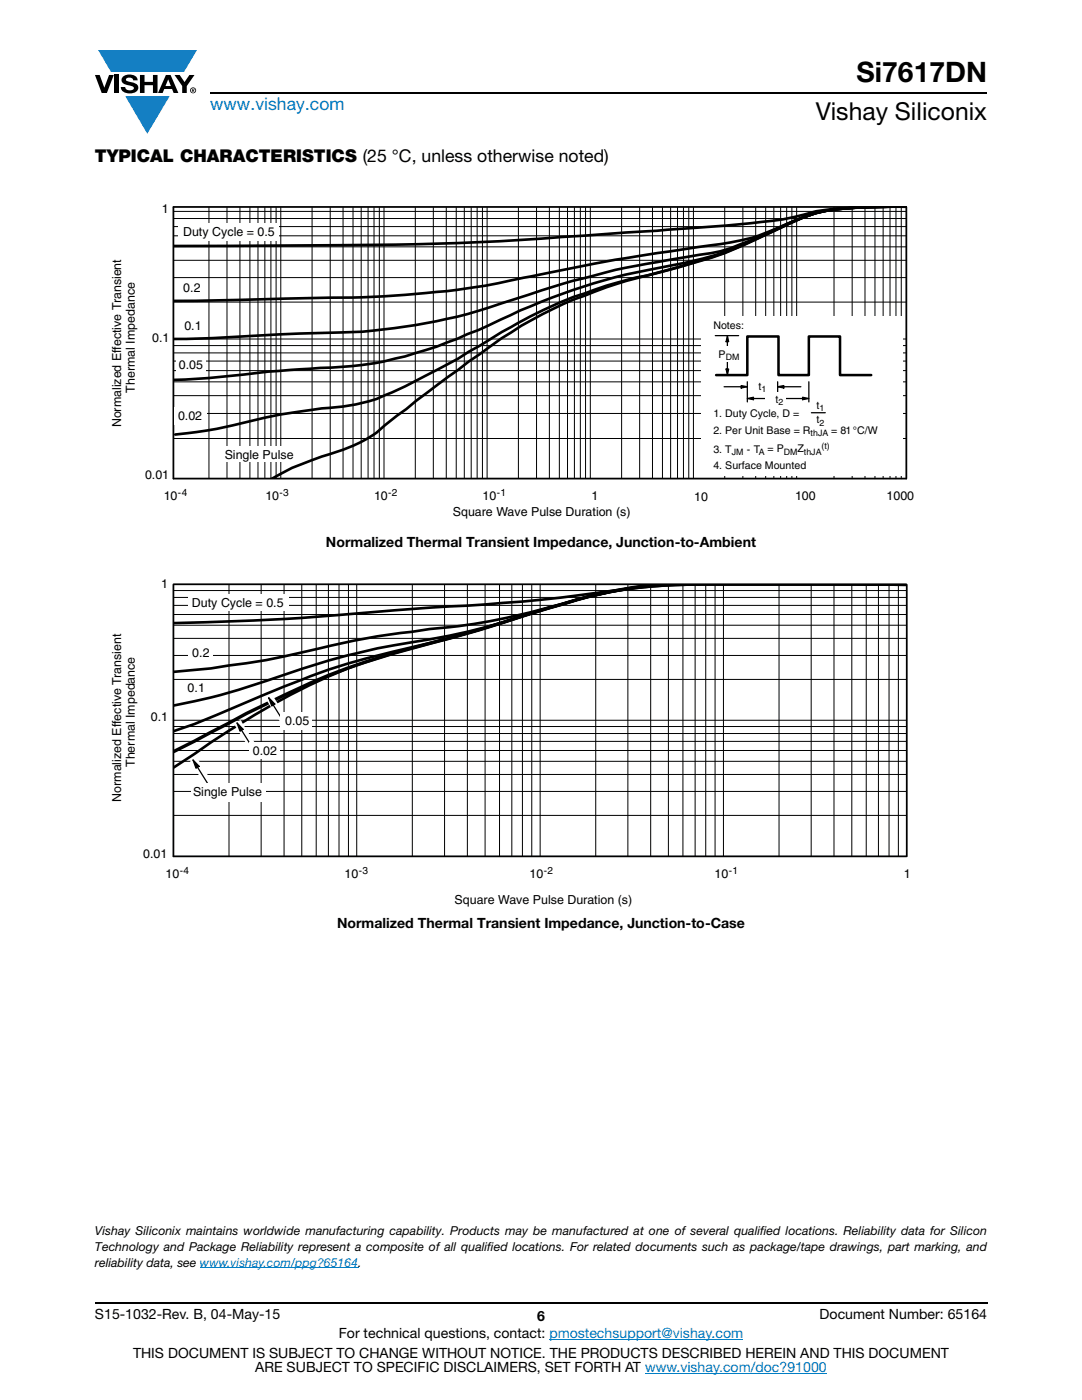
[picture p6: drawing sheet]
<svg xmlns="http://www.w3.org/2000/svg" width="216mm" height="279mm" viewBox="0 0 216 279" stroke-linecap="round" stroke-linejoin="round" font-family="sans-serif">
<g fill="#147fc3">
<path d="M19.6 10h19.7l-2.6 4.3h-1.1h-13.5z"/>
<path d="M25 19.2h8.9l-4.5 7.5z"/>
</g>
<g fill="#000">
<path d="M18.9 15h1l.9 2.5 1-2.5h.9l-1.4 3.6h-1zM22.9 15h.9v3.6h-.9zM24.6 15.3a2.1 2.1 0 0 1 2.8 .3l.1 .4h-.9a.79 .79 0 0 0-.7-.5 .79 .79 0 0 0-.8 .4l.3 .3 1 .2a1.08 1.08 0 0 1 1.2 1 1.08 1.08 0 0 1-1.1 1.2 1.73 1.73 0 0 1-2.4-1.2h.9a.96 .96 0 0 0 .8 .6 .96 .96 0 0 0 .9-.4 1.31 1.31 0 0 0-1.2-.6 1.03 1.03 0 0 1-1.1-.6 1.03 1.03 0 0 1 .2-1.1zM27.9 15h.9v1.3h1.7v-1.3h.9v3.6h-.9v-1.6h-1.7v1.6h-.9zM34.8 15h1.1l.9 1.4 1-1.4h1l-1.5 2.2v1.4h-.9v-1.4z"/>
<path d="M33.6 15.9l.5 1.3h-1.1zM33.1 15l-1.6 3.6h1l.3-.8h1.5l.3 .8h1l-1.6-3.6z"/>
<path d="M38.4 17.8h.2v.2h-.2zM38.3 17.7v.7h.1v-.3l.4 .3-.2-.3 .2-.2-.1-.2z"/>
<path d="M38.1 18a.46 .46 0 0 1 .9 0 .46 .46 0 0 1-.9 0zM37.9 18a.6 .6 0 0 0 1.2 0 .6 .6 0 0 0-1.2 0z"/>
</g>
<path d="M42 18.6h155M18.9 260h178.1" fill="none" stroke="#000" stroke-width=".36"/>
<path d="M39.9 253h31.6M109.6 267.3h38.7M128.7 274h36.3" fill="none" stroke="#007ec4" stroke-width=".2"/>
<path d="M22.1 40.3h160.3v63.3h-160.3z" fill="#fff"/>
<g fill="none" stroke="#000" stroke-width=".2">
<path d="M34.7 42.2h146.2M34.7 49.3h146.2M34.7 52h146.2M34.7 55.4h146.2M34.7 47.1h146.2M34.7 43.6h146.2M34.7 45.2h146.2M41.7 41.4v54.1M45.3 41.4v54.1M47.9 41.4v54.1M49.9 41.4v54.1M51.5 41.4v54.1"/>
<path d="M52.8 41.4v54.1M54.1 41.4v54.1M55.1 41.4v54.1M56 41.4v54.1M62.3 41.4v54.1M65.9 41.4v54.1M68.5 41.4v54.1M70.4 41.4v54.1M72.1 41.4v54.1M73.4 41.4v54.1M74.6 41.4v54.1M75.7 41.4v54.1"/>
<path d="M76.6 41.4v54.1M82.9 41.4v54.1M86.5 41.4v54.1M89 41.4v54.1M91 41.4v54.1M92.6 41.4v54.1M94 41.4v54.1M95.2 41.4v54.1M96.3 41.4v54.1M97.2 41.4v54.1M103.4 41.4v54.1M107.1 41.4v54.1"/>
<path d="M109.6 41.4v54.1M111.6 41.4v54.1M113.2 41.4v54.1M114.6 41.4v54.1M115.8 41.4v54.1M116.8 41.4v54.1M117.8 41.4v54.1M124 41.4v54.1M127.6 41.4v54.1M130.2 41.4v54.1M132.2 41.4v54.1M133.8 41.4v54.1"/>
<path d="M135.2 41.4v54.1M136.4 41.4v54.1M137.4 41.4v54.1M138.4 41.4v54.1M144.6 41.4v54.1M148.2 41.4v54.1M150.8 41.4v54.1M152.8 41.4v54.1M154.4 41.4v54.1M155.8 41.4v54.1M157 41.4v54.1M158 41.4v54.1"/>
<path d="M159 41.4v54.1M166.4 41.3v54.2M170 41.3v54.2M172.6 41.3v54.2M174.6 41.3v54.2M176.2 41.3v54.2M177.6 41.3v54.2M178.8 41.3v54.2M179.8 41.3v54.2M34.7 60.3h146.2M34.7 69h146.1M34.7 70.4h146.1"/>
<path d="M34.7 72.1h146.1M34.7 74h146.1M34.7 76.2h146.1M34.7 79h146.1M34.7 67.7h146.1M34.7 82.5h146.1M34.7 87.5h146.1"/>
</g>
<path d="M34.6 49.1l26.6-.1a663.3 663.3 0 0 0 61.4-2.4l10.6-.8a314.3 314.3 0 0 0 23-2l4.3-1a38.5 38.5 0 0 1 10.5-1.4l9.8-.1h-5.1a68.4 68.4 0 0 0-12.9 1.2l-6.1 2.3a41.4 41.4 0 0 1-15.9 4.3l-3.2 .5a541.5 541.5 0 0 0-40 7.3 214 214 0 0 1-35.3 2.6l-27.7 .5M180.8 41.3h-4.5a61.2 61.2 0 0 0-13.7 1.3 147.9 147.9 0 0 0-12.5 5.4l-1 .5a78 78 0 0 1-13.2 4.6l-3.6 1a101.9 101.9 0 0 0-28.3 10.9 243.8 243.8 0 0 0-14.6 10.2l-12.6 9.7a24.3 24.3 0 0 1-9.4 5.2l-3.2 1a58 58 0 0 0-10 4.4M180.9 41.2l-6.8 .1a46.2 46.2 0 0 0-12.2 1.5l-3.7 1.5a161.4 161.4 0 0 1-16.4 7.2l-2.2 .6a171.8 171.8 0 0 1-14.6 3.8 116.6 116.6 0 0 0-13.6 4.6l-6.7 3.2-4.6 2.6-2.4 1.5a202.7 202.7 0 0 1-15.1 8.4 56.2 56.2 0 0 1-9.6 4 42 42 0 0 1-8.8 1.3 171.2 171.2 0 0 0-20.9 4.1l-8.3 1.1M180.9 41.3h-5.2a69.6 69.6 0 0 0-12.9 1.2 85.9 85.9 0 0 0-10.7 4.4l-4.3 1.8a25.1 25.1 0 0 1-8.3 2.2l-2.1 .3a171 171 0 0 0-29.3 6.7l-3.8 1.3a124.4 124.4 0 0 1-22.9 5.9 128.2 128.2 0 0 1-20.7 1.4l-18.6 1-7.5 .1M180.9 41.3h-5.2a68.9 68.9 0 0 0-12.9 1.2 133.5 133.5 0 0 0-12.7 5.5 74.5 74.5 0 0 1-19.8 5.7 122.6 122.6 0 0 0-32.8 11.2 130.8 130.8 0 0 1-16.7 6.2 64.3 64.3 0 0 1-16.9 2.3l-2 .2a256.6 256.6 0 0 0-17.8 1.6l-9.5 .6" fill="none" stroke="#000" stroke-width=".53"/>
<path d="M34.6 41.3h146.3l-.1 54.2h-146.2z" fill="none" stroke="#000" stroke-width=".35"/>
<g fill="#fff">
<path d="M35.1 71.1h5.9v3.4h-5.9z"/>
<path d="M43.3 89.1h14.8v3.1h-14.8z"/>
<path d="M140 63.1h40.1v31.8h-40.1z"/>
</g>
<path d="M142.7 67h4.7M144.5 77.2h3.7M147.9 77l1.2 .2-1.2 .2zM149.1 76.2v4M149.1 79.5l1.2-.2v.5zM150 79.5h3.8M155.2 76.2v2M155.2 77.2l1.2-.2v.4zM156 77.2h3.8M156.8 79.5h3.7M160.1 79.3l1.3 .2-1.3 .3zM161.4 76.2v4" fill="none" stroke="#000" stroke-width=".25"/>
<path d="M147.9 77l1.2 .2-1.2 .2zM149.1 79.5l1.2-.2v.5zM155.2 77.2l1.2-.2v.4zM160.1 79.3l1.3 .2-1.3 .3z" fill="#000"/>
<g fill="#fff">
<path d="M149.6 75.5h4.1v2.6h-4.1z"/>
<path d="M152.7 78.2h4v2.6h-4z"/>
</g>
<path d="M144.9 73.6h.5l-.3 1.3zM145.1 67l.3 1.2h-.5z" fill="#000"/>
<path d="M144.9 73.6h.5l-.3 1.3zM145.1 67l.3 1.2h-.5zM145.1 67.8v6.2" fill="none" stroke="#000" stroke-width=".25"/>
<path d="M142.4 69.2h5.9v3.1h-5.9z" fill="#fff"/>
<path d="M142.9 74.9h6.2v-7.7h6.2v7.7h6.1v-7.7h6.2v7.7h6.2" fill="none" stroke="#000" stroke-width=".51"/>
<path d="M161.9 82.4h2.8" fill="none" stroke="#000" stroke-width=".25"/>
<g fill="#fff">
<path d="M35.7 44.5h20v3.5h-20z"/>
<path d="M34.9 81.3h6.4v3.4h-6.4z"/>
<path d="M22.1 115.3h159.6v65.7h-159.6z"/>
</g>
<path d="M131.8 116.6l-2 .2a94.2 94.2 0 0 0-17.9 3.9l-4.1 1.2a149 149 0 0 1-29.1 6.9 182.7 182.7 0 0 0-28 7.9l-8.6 2.5-7.5 1.6M132.2 116.6a102.1 102.1 0 0 0-23 4.8 311.7 311.7 0 0 1-33.6 9.3 129.4 129.4 0 0 0-21.5 7.4l-15.3 6.4-4.2 1.4M132.8 116.6a96.5 96.5 0 0 0-20.9 4.1l-4.1 1.2a397.8 397.8 0 0 1-29.1 8.4 125.1 125.1 0 0 0-33.5 15.9l-10.6 7M174 116.6l7 .1M178.1 116.6h2.9M179.5 116.6h1.5M181 116.6h-40.2a156.5 156.5 0 0 0-25.6 2.2 445.5 445.5 0 0 1-32.5 2.7l-5.2 .4a529.4 529.4 0 0 1-42.9 2.5M181 116.6h-40.2a93 93 0 0 0-30.3 4.4l-3.2 .8a119.5 119.5 0 0 1-21.6 3.7l-12 1.8-9.9 2.1a153.1 153.1 0 0 1-18.2 3.4l-3.5 .6-7.5 .7" fill="none" stroke="#000" stroke-width=".53"/>
<path d="M131.6 116.6a104.8 104.8 0 0 0-22.4 4.8 441.9 441.9 0 0 1-30.1 8.8 132.6 132.6 0 0 0-26 10.3l-3.9 1.9-14.6 7.6M177 116.6h4" fill="none" stroke="#000" stroke-width=".68"/>
<path d="M34.6 116.7v54.2h146.3M34.6 116.6h146.3M180.9 116.7v54.2" fill="none" stroke="#000" stroke-width=".35"/>
<g fill="none" stroke="#000" stroke-width=".2">
<path d="M34.6 117.9h146.3M34.6 119.2h146.3M45.7 116.7v54.2M52.1 116.7v54.2M56.7 116.7v54.2M60.2 116.7v54.2M63.1 116.7v54.2M65.5 116.7v54.2M67.6 116.7v54.2M69.5 116.7v54.2M71.2 116.7v54.2M82.3 116.7v54.2"/>
<path d="M88.7 116.7v54.2M93.3 116.7v54.2M96.8 116.7v54.2M99.7 116.7v54.2M102.1 116.7v54.2M104.2 116.7v54.2M106.1 116.7v54.2M107.8 116.7v54.2M118.9 116.7v54.2M125.3 116.7v54.2M129.8 116.7v54.2M133.4 116.7v54.2"/>
<path d="M136.3 116.7v54.2M138.7 116.7v54.2M140.8 116.7v54.2M142.7 116.7v54.2M144.4 116.7v54.2M155.4 116.7v54.2M161.9 116.7v54.2M166.4 116.7v54.2M170 116.7v54.2M172.8 116.7v54.2M175.3 116.7v54.2M177.4 116.7v54.2"/>
<path d="M179.3 116.7v54.2M34.6 124.8h146.3M34.6 127.4h146.3M34.6 130.8h146.3M34.6 135.6h146.3M34.6 122.6h146.3M34.6 120.8h146.3M34.6 145h146.3M34.6 146.4h146.3M34.6 148h146.3M34.6 149.8h146.3M34.6 151.9h146.3"/>
<path d="M34.6 154.6h146.3M34.6 157.9h146.3M34.6 143.7h146.3M34.6 162.7h146.3"/>
</g>
<g fill="#fff">
<path d="M37.6 128.6h4.9v3h-4.9z"/>
<path d="M37.5 118.6h20.2v3.3h-20.2z"/>
</g>
<path d="M37.9 151.9l1.3-.8 3.9 6.2-1.3 .8z" fill-rule="evenodd" fill="#fff"/>
<path d="M38.5 151.6l1.2 1.3-.6 .4z" fill="#000"/>
<path d="M38.5 151.6l1.2 1.3-.6 .4zM39.4 153l2.8 4.5" fill="none" stroke="#000" stroke-width=".25"/>
<path d="M38.1 156.4h14.8v3.6h-14.8z" fill="#fff"/>
<path d="M46.7 144.5l1.3-.8 3.9 6.2-1.3 .8z" fill-rule="evenodd" fill="#fff"/>
<path d="M47.3 144.3l1.2 1.2-.6 .4z" fill="#000"/>
<path d="M47.3 144.3l1.2 1.2-.6 .4zM48.2 145.7l2.7 4.4" fill="none" stroke="#000" stroke-width=".25"/>
<path d="M49.7 148.2h6.1v3.3h-6.1z" fill="#fff"/>
<path d="M53 139.4l1.3-.8 3.9 6.3-1.3 .8z" fill-rule="evenodd" fill="#fff"/>
<path d="M53.6 139.2l1.2 1.3-.6 .4z" fill="#000"/>
<path d="M53.6 139.2l1.2 1.3-.6 .4zM54.5 140.6l2.8 4.5" fill="none" stroke="#000" stroke-width=".25"/>
<path d="M56 142.2h6.2v3.4h-6.2z" fill="#fff"/>
<text font-size="5.6" x="170.9" y="16.4">Si7617DN</text>
<text font-size="4.9" x="162.8" y="24">Vishay Siliconix</text>
<text font-size="3.5" fill="#007ec4" x="42" y="21.9">www.vishay.com</text>
<text font-size="3.5" x="18.9" y="32.3">TYPICAL CHARACTERISTICS (25 °C, unless otherwise noted)</text>
<g font-size="2.8">
<text x="65" y="109.1">Normalized Thermal Transient Impedance, Junction-to-Ambient</text>
<text x="67.2" y="185.3">Normalized Thermal Transient Impedance, Junction-to-Case</text>
<text x="18.9" y="263.3">S15-1032-Rev. B, 04-May-15</text>
<text x="107.2" y="263.6">6</text>
<text x="163.6" y="263.3">Document Number: 65164</text>
<text x="67.6" y="267.1">For technical questions, contact: pmostechsupport@vishay.com</text>
<text x="26.5" y="271">THIS DOCUMENT IS SUBJECT TO CHANGE WITHOUT NOTICE. THE PRODUCTS DESCRIBED HEREIN AND THIS DOCUMENT</text>
<text x="50.9" y="273.8">ARE SUBJECT TO SPECIFIC DISCLAIMERS, SET FORTH AT www.vishay.com/doc?91000</text>
</g>
<g font-size="2.5">
<text x="32.3" y="42.4">1</text>
<text x="36.6" y="47.1">Duty Cycle = 0.5</text>
<text x="36.6" y="58.3">0.2</text>
<text x="36.8" y="65.9">0.1</text>
<text x="30.3" y="68.2">0.1</text>
<text x="35.7" y="73.6">0.05</text>
<text x="26.9" y="78.4" transform="rotate(-90 26.9 78.4)">Thermal Impedance</text>
<text x="35.5" y="83.8">0.02</text>
<text x="24.2" y="85.3" transform="rotate(-90 24.2 85.3)">Normalized Effective Transient</text>
<text x="28.9" y="95.6">0.01</text>
<text x="44.8" y="91.6">Single Pulse</text>
<text x="32.7" y="99.7">10</text>
<text x="53" y="99.7">10</text>
<text x="74.6" y="99.7">10</text>
<text x="96.3" y="99.7">10</text>
<text x="118" y="99.7">1</text>
<text x="138.5" y="99.9">10</text>
<text x="158.6" y="99.7">100</text>
<text x="176.9" y="99.7">1000</text>
<text x="90.4" y="103">Square Wave Pulse Duration (s)</text>
<text x="32.2" y="117.4">1</text>
<text x="38.3" y="121.1">Duty Cycle = 0.5</text>
<text x="38.4" y="131.2">0.2</text>
<text x="30.1" y="143.8">0.1</text>
<text x="37.4" y="138.2">0.1</text>
<text x="56.9" y="144.7">0.05</text>
<text x="26.9" y="153.1" transform="rotate(-90 26.9 153.1)">Thermal Impedance</text>
<text x="50.4" y="150.8">0.02</text>
<text x="24.2" y="160" transform="rotate(-90 24.2 160)">Normalized Effective Transient</text>
<text x="38.5" y="158.9">Single Pulse</text>
<text x="28.6" y="171.3">0.01</text>
<text x="33" y="175.2">10</text>
<text x="68.7" y="175.2">10</text>
<text x="105.7" y="175.2">10</text>
<text x="142.6" y="175.2">10</text>
<text x="180.3" y="175.2">1</text>
<text x="90.7" y="180.4">Square Wave Pulse Duration (s)</text>
<text x="18.9" y="246.4">Vishay Siliconix maintains worldwide manufacturing capability. Products may be manufactured at one of several qualified locations. Reliability data for Silicon</text>
<text x="18.9" y="249.6">Technology and Package Reliability represent a composite of all qualified locations. For related documents such as package/tape drawings, part marking, and</text>
<text x="18.9" y="252.8">reliability data, see www.vishay.com/ppg?65164.</text>
</g>
<g font-size="2.1">
<text x="142.3" y="65.7">Notes:</text>
<text x="143.4" y="71.4">P</text>
<text x="151.3" y="77.8">t</text>
<text x="142.3" y="83.3">1. Duty Cycle, D =</text>
<text x="154.8" y="80.4">t</text>
<text x="162.9" y="81.6">t</text>
<text x="142.3" y="86.6">2. Per Unit Base = R</text>
<text x="162.9" y="84.5">t</text>
<text x="165.9" y="86.6">= 81 °C/W</text>
<text x="142.3" y="90.3">3. T</text>
<text x="142.3" y="93.7">4. Surface Mounted</text>
<text x="149" y="90.3">- T</text>
<text x="153.2" y="90.2">= P</text>
<text x="159.1" y="90.2">Z</text>
</g>
<g font-size="2">
<text x="35.5" y="99">-4</text>
<text x="55.8" y="99">-3</text>
<text x="77.5" y="99">-2</text>
<text x="99.1" y="99">-1</text>
<text x="35.9" y="174.5">-4</text>
<text x="71.6" y="174.5">-3</text>
<text x="108.5" y="174.5">-2</text>
<text x="145.4" y="174.5">-1</text>
</g>
<g font-size="1.8">
<text x="144.8" y="71.9">DM</text>
<text x="151.9" y="78.2">1</text>
<text x="155.4" y="80.9">2</text>
<text x="163.5" y="82.1">1</text>
<text x="161.8" y="87">thJA</text>
<text x="163.5" y="84.9">2</text>
<text x="163.9" y="89.6">(t)</text>
<text x="146" y="90.8">JM</text>
<text x="151.4" y="90.7">A</text>
<text x="156.4" y="90.7">DM</text>
<text x="160.4" y="90.7">thJA</text>
</g>
</svg>
